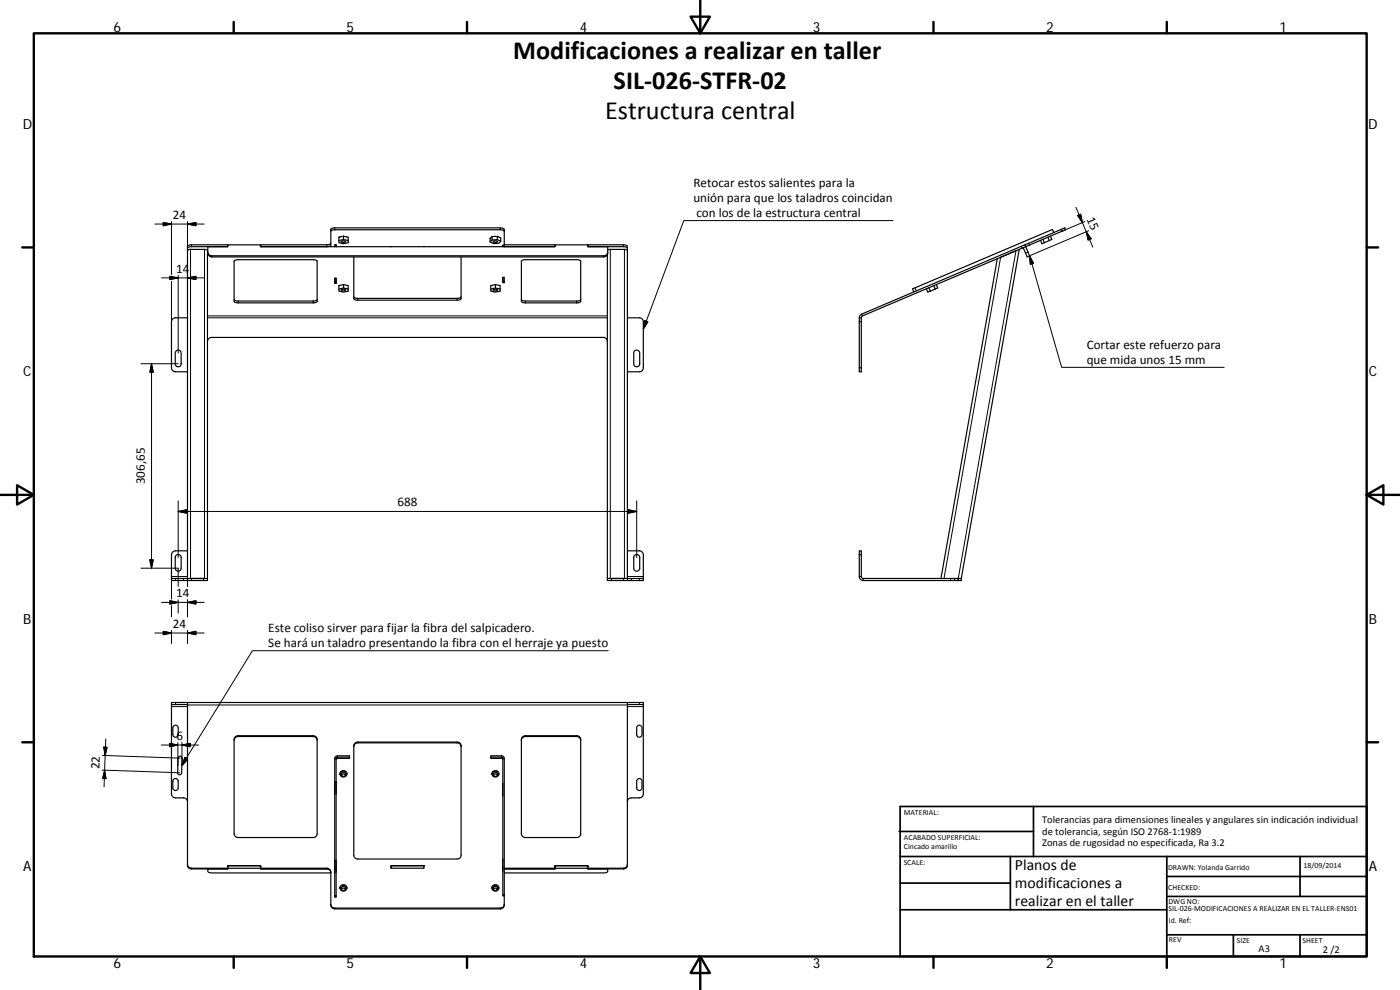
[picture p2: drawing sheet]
<svg xmlns="http://www.w3.org/2000/svg" width="420mm" height="297mm" viewBox="0 0 420 297" stroke-linecap="round" stroke-linejoin="round" font-family="sans-serif">
<g fill="none" stroke="#000" stroke-width=".36">
<path d="M56.3 75.2l.7-.4h4.6l.7 .4v99h-10.8v-.6h4.8M56.3 74.5l.9-.5h11.1v-.6h-10.8a.9 .9 0 0 0-1.2 1.1v.7M56.3 75.2v98.4M62.4 75.7l.4 .8 .8 .3h117.6l.7-.3 .5-.8a1.24 1.24 0 0 1-1.2 1.4h-117.6a1.24 1.24 0 0 1-1.2-1.4zM68.3 73.8h.1M70.4 78.2l.8-.3h23l.7 .2 .3 .3v12.1l-1 .4h-23l-.7-.2-.2-.3zM78.2 73.8h.1M99.3 69.4l.9-.5h50.2l.9 .5v-.6l-.9-.4h-50.2l-.9 .3v4.8l-.5 .4-20.5 .1v-.6h20l1-.4M100.5 73.4v.6v-.6h.4v.6M100.9 73.4v.6M101.7 71.2v1M102.5 72.4l.3-.1a.48 .48 0 0 1 .6-.1 .48 .48 0 0 1 .3 .4l-.3 .1a.62 .62 0 0 1-.9-.3z"/>
<path d="M103.1 71.9l1.4 .3M103.1 70.9l-1.1 .2M103.1 70.9v1M103.1 70.9l1 .2M104.5 71.2v1.6l-1.4 .3-1.4-.3v-.6l1.4-.3M106.2 77.1v12.5l.2 .3 1 .2h30l.7-.2 .3-.3v-12.5M117.3 74h49.3v-.5h9.8v.5h6v1.7M117.5 74h-39.3v-.5h-9.8v.5h-6v1.7M147.1 71.6v1M147.7 72l-.6 .6 1 .5 1.6-.1 .6-.6M147.7 71l-.5 .4M147.7 71v1"/>
<path d="M148 72.4l.4-.1a.49 .49 0 0 1 .5-.2 .49 .49 0 0 1 .3 .6h-.7zM148.8 70.9l-1.1 .1M149.3 70.9v1M149.3 71.9l-1.6 .1M149.3 71.9l1 .5M149.5 71l.8 .4v1M151.3 69.4v4.6h15.2v-.6h-15.2M151.3 73.6h-.4v.4v-.4M156.6 78.2l1.1-.3h15.6l.8 .3 .2 12.3-1 .4h-15.9l-.8-.3zM166.5 73.8h.1M176.4 73.8h.1M182.3 76.4v97.8h10.8v-.6h-4.8"/>
<path d="M182.4 75.1l.6-.3h4.6l.7 .4M188.3 74.5l-1-.5h-10.8v-.6h10.8l1 .5v99.7M299.3 77.6l-16.9 96M305.9 74.8l-17.4 98.8h-2M307.6 73.4l.2 .6M307.6 73.4l12-5 .1 .6-11.9 5M307.6 73.4l-49 20.8-.5 .5-.2 .7M307.8 74l-49 20.8-.3 .6M307.8 74l1.2 2.7-.7 .4-1.2-2.8M312.3 72.1l.4 1 .7-.3M313 71.8l.4 1M314.5 71.2l.4 1"/>
<path d="M314.9 72.2l-1.5 .6M315.2 70.9l.5 1-.8 .3M316.3 69.8l-.5-.9-41.4 17.5-.5 .3 .4 .9M56.3 95.4h-3.9l-.7 .4-.2 .7v14.1l.4 .7 .5 .2h3.9M95.2 89.9l-.3 .2-.9 .2h-22.8l-.9-.4M100.5 83.5v1.3h.4v-1.3M100.5 83.5h.4v1.5h-.4zM100.9 84.5h.1M101.7 85.7v1M102.5 86.9l.3-.1a.51 .51 0 0 1 .9 .3l-.3 .1a.51 .51 0 0 1-.6 .2 .51 .51 0 0 1-.3-.5zM103.1 86.4l1.4 .3M103.1 85.4v1"/>
<path d="M103.1 85.4l-1.1 .2M103.1 85.4l1 .2M104.5 85.7v1.7l-1.4 .3-1.4-.3v-.7l1.4-.3M138.4 89l-.3 .3-.9 .2h-29.8l-1-.2-.2-.3M147.3 85.7v1M148.1 86.9l.3-.1a.55 .55 0 0 1 .9 .3l-.3 .1a.53 .53 0 0 1-.6 .2 .53 .53 0 0 1-.3-.5zM148.7 86.4l1.4 .3M148.7 85.4l-1.1 .2M148.7 85.4v1M148.7 85.4l1 .2M150.1 85.7v1.7l-1.4 .3-1.4-.3v-.7l1.4-.3M150.9 83.2h.4v1.6h-.4z"/>
<path d="M150.9 84.2h.1M150.9 83.2v1.4h.4M174.3 89.9l-1 .4h-15.9l-.7-.2-.2-.2M188.3 95.4h3.8l.7 .4 .3 .7-.1 14.1-.4 .7-.5 .2h-3.8M257.9 95.4h.6M258.5 95.4v16.1h-.6v-16.1M278 86.7l.4 1 .8-.3M278.8 86.3l.4 1.1M280.3 85.7l.4 1M280.7 86.7l-1.5 .7M281 85.4l.4 1-.7 .3M52.8 105.3a.89 .89 0 0 1 1-.2 .89 .89 0 0 1 .6 .8v3.2a.89 .89 0 0 1-.9 1 .89 .89 0 0 1-.9-1v-3.2z"/>
<path d="M62.3 102.5l.4-1 .8-.3h117.6l.7 .3 .5 1M190.4 105.3a.91 .91 0 0 1 1-.2 .91 .91 0 0 1 .6 .8v3.2a.9 .9 0 0 1-.9 .9 .9 .9 0 0 1-.9-.9v-3.2zM52.8 166.7a.9 .9 0 0 1 1-.3 .9 .9 0 0 1 .6 .9v3.2a.89 .89 0 0 1-.9 .9 .89 .89 0 0 1-.9-.9v-3.2zM56.3 165.3h-3.9l-.8 .6-.1 7.7M56.3 173.6h6M182.3 173.6h6M188.3 173.6h.1M188.3 165.3h3.8l.8 .6 .2 7.7M190.4 166.7a.92 .92 0 0 1 1-.3 .92 .92 0 0 1 .6 .9v3.2a.9 .9 0 0 1-.9 .9 .9 .9 0 0 1-.9-.9v-3.2zM257.9 165.3h.6v7.7l.4 .5 27.6 .1v.6l-27.7-.1-.7-.4-.2-.5zM288.5 173.6v.6h-2M51.5 211.4v27.1l.7 .8 2.9 .1a1.25 1.25 0 0 1 1.2 1.1"/>
<path d="M51.5 211.4h4.8M52.1 217.8a.8 .8 0 0 1 .9-.2 .8 .8 0 0 1 .5 .8v2a.8 .8 0 0 1-.8 .8 .8 .8 0 0 1-.8-.8v-2zM56.3 210.8v49.1l.4 .6 .8 .2h10.8v-.2M188.3 210.8l-.1 49.1-.4 .6-.7 .2h-10.6v-.2M188.3 211.4h4.8M191.3 217.8a.8 .8 0 0 1 .9-.2 .8 .8 0 0 1 .5 .8v2a.79 .79 0 0 1-.8 .8 .79 .79 0 0 1-.8-.8v-2zM193.1 211.4v-.6h-141.6v.6M193.1 211.4l-.1 27.1-.6 .8-2.9 .1a1.2 1.2 0 0 0-1.2 1.1M52.1 233.8a.8 .8 0 0 1 .9-.2 .8 .8 0 0 1 .5 .8v2a.8 .8 0 0 1-.8 .8 .8 .8 0 0 1-.8-.8v-2zM53.6 227.1a.6 .6 0 0 1 .7-.2 .6 .6 0 0 1 .4 .6l-.2 4.4a.6 .6 0 0 1-.6 .6 .6 .6 0 0 1-.6-.6zM70.3 222.1l.2-.7 1-.4h22.5l.7 .2 .5 .9M70.5 221.1l1-.4h22.5l.9 .4 .3 .8v28.3l-.5 .8-.7 .3h-22.5l-1-.4-.2-.7v-28.3z"/>
<path d="M100.5 234.5v3.8M100.9 227.9l.4-.4h3.6v-.7h-3.6l-.6 .2-.2 .5v41.3h.4M100.9 234.8h.1M100.9 234.5v3.8M102 232.2a1.06 1.06 0 0 1 1.1-.9 1.06 1.06 0 0 1 1 .9M102.5 232.6a.69 .69 0 0 1 1.2 0M104.9 227.2h-3.8l-.2 .3v41.7h-.4v-.4M106.2 224l.2-.7 1-.4h29.8l.9 .4 .3 .7M106.4 223.1l1-.4h29.8l.9 .4 .3 .7v32.8l-.3 .7-.9 .4h-29.8l-1-.4-.2-.7v-32.8zM147.3 227.2h3.3l.3 .3v40.9h.4M147.6 232.2a1.05 1.05 0 0 1 1.1-.9 1.05 1.05 0 0 1 1 .9M148.1 232.6a.7 .7 0 0 1 1.2 0"/>
<path d="M150.9 235.1v3.7M150.9 235.3h.1M150.9 235.1h.1M150.9 227.9l-.4-.4h-3.2v-.7h3.4l.4 .2 .2 .5v43.9M156.7 221.1l1-.4h15.4l.5 .2 .5 .5 .2 28.8-.2 .5-.5 .5-15.9 .1-.5-.1-.6-.5-.1-28.8zM174.3 222.1l-.5-.9-.7-.2h-15.4l-1 .4-.2 .7M191.3 233.8a.8 .8 0 0 1 .9-.2 .8 .8 0 0 1 .5 .8v2a.79 .79 0 0 1-.8 .8 .79 .79 0 0 1-.8-.8v-2zM56.3 259.4l.4 .9 .8 .2h10.8M68.4 259.8h9.8v.7h-9.8zM68.4 259.9l-.1 .1M78.3 259.9l-.1 .1M100.5 258.1v3.7"/>
<path d="M100.9 258.3h.1M100.9 260h.1M100.9 258.1v3.7M117.3 259.7h10v.8h-10zM117.5 259.9l-.2 .1M127.3 259.8h-9.8v.7M150.9 260h.1M150.9 258h.1M150.9 257.7v3.7M166.6 259.8h9.8v.7h-9.8zM166.6 259.9l-.1 .1M176.5 259.9l-.1 .1"/>
<path d="M188.3 259.4l-.3 .7-.9 .4h-10.6M68.3 260.5v-.8h10v.8M68.4 260.5v.2h-6v.7l.4 .4 .8 .1h35.7M78.2 260.5v.2h19.9M78.3 260.5h19.8l.7 .3 .5 .8v10.2l.4 .7 .8 .2h49.6a1.19 1.19 0 0 0 1.2-1.3M78.3 260.5v.2h19.8M98.1 260.7l.9 .5 .3 .6M99.3 271.4l.2 .7 1 .4h49.6l1-.4 .2-.7M100.9 260.7h.1M102 266.5a1.06 1.06 0 0 1 1.1-.9 1.06 1.06 0 0 1 1 .9M102.5 266.8a.71 .71 0 0 1 1.2 0M147.6 266.5a1.05 1.05 0 0 1 1.1-.9 1.05 1.05 0 0 1 1 .9"/>
<path d="M148.1 266.8a.73 .73 0 0 1 1.2 0M150.9 260.7h.1M150.9 268.4v.4h.4M151.3 260.5h15.2M166.5 260.5v-.8h10v.8M166.5 260.5v.2M166.6 260.5v.2h-15.3M176.4 260.5v.2h6v.7l-.5 .4-.7 .1h-29.9"/>
<circle cx="103" cy="232.2" r="1.01"/>
<circle cx="103.1" cy="232.3" r=".64"/>
<circle cx="148.7" cy="232.2" r="1.01"/>
<circle cx="148.7" cy="232.3" r=".64"/>
<circle cx="103" cy="266.4" r="1.01"/>
<circle cx="103.1" cy="266.6" r=".64"/>
<circle cx="148.7" cy="266.4" r="1.01"/>
<circle cx="148.7" cy="266.6" r=".64"/>
</g>
<g fill="none" stroke="#000" stroke-width=".3">
<path d="M46.5 67.2h14.8M49 66.7l2.5 .5-2.5 .5zM51.5 66.5v15.9M56.3 67.2l2.5-.5v1zM56.3 66.5v8.7M57.2 74.8v98.8M57.5 73.4v.6M61.4 74.8v98.8M63.6 76.8v.3M98.1 73.4v.6M100.5 68.4v.5M102 71.1l-.3 .1"/>
<path d="M104.1 71.1l.4 .1M147.2 71.4l-.1 .2M149.3 70.9l.2 .1-.7-.1M150.1 68.4v.5M181.2 76.8v.3M183.2 74.8v98.8M187.1 73.4v.6M187.4 74.8v98.8M268 66.2h-62.8l-12.1 32.5M300.3 77.2l-17 96.4M304.9 75.2l-17.3 98.4M306.5 73.9l.2 .6"/>
<path d="M308.5 75.7l-.7 .3M308.7 73l.2 .5M309 76.8l1.2 2.2-1 .3zM322.9 62.2l5.1 11.9M323.4 64.7l.9-.4 .5 2.5zM325.6 66.5l-6.9 2.9-.2-.6M326 69.5l1.5 2.1-1 .4zM326.7 69.2l-17.7 7.6 9.6 33.4h48.8M48.5 83.4h12.8M51 82.9l2.5 .5-2.5 .5zM51.5 84.4v12.1M53.5 82.6v23.3"/>
<path d="M56.3 83.4l2.5-.5v1zM62.3 95.4h120M62.3 94.8h120M71.5 90.3v.6M94 90.3v.6M102 85.6l-.3 .1M104.1 85.6l.4 .1M107.4 89.5v.6M137.2 89.5v.6M147.6 85.6l-.3 .1M149.7 85.6l.4 .1M157.7 90.3v.6"/>
<path d="M173.1 90.3v.6M193.5 96.2l.9 .4-1.3 2.1zM257.9 96.5h.6M258.6 94.2l.2 .6M274.6 86.4l.4 .9M42.3 109.1h11.2M45.5 109.1v61.4M45.5 109.1l.5 2.6h-1zM257.9 110.4h.6M53.5 153.5l2.5-.5v1zM53.5 153.5h137.6M53.5 150.3v17"/>
<path d="M188.6 153l2.5 .5-2.5 .5zM191.1 150.3v17M42.3 170.5h11.2v5.4M45 168h1l-.5 2.5zM52.7 173.6v.6M53.5 180v3.9M55.1 173.6v.6M56.3 173.6v2.3M56.3 180v5.1M56.3 173h-4.8v6.7M57.4 173.6v.6M61.1 173.6v.6"/>
<path d="M183.5 173.6v.6M187.1 173.6v.6M188.3 173h4.8M188.3 173.6v.6M189.5 173.6v.6M191.9 173.6v.6M257.9 173h.6M257.9 166.5h.6M259.1 173.6v.6M285.3 173.6v.6M287.5 173.6v.6M46.5 189.9h14.8"/>
<path d="M48.5 180.7h12.8M49 189.4l2.5 .5-2.5 .5zM51 180.2l2.5 .5-2.5 .6zM51.5 181.7v3.4M51.5 189.2v3.9M56.3 189.9l2.5-.5v1zM56.3 180.7l2.5-.5v1.1zM56.3 189.2v3.9M182.5 195.2h-106.8l-21.1 34.5v-6.9M51.5 212h4.8M52.7 210.8v.6M56.3 211.5h132"/>
<path d="M188.3 212h4.8M191.9 210.8v.6M30.6 231.1l23.3 .8M30.8 226.7l23.3 .8M31.1 224.2h1l-.6 2.5zM31.4 231.1l.4 2.5h-1zM31.7 221.7l-.5 14.4M48.4 223.5h11.2M50.9 223l2.5 .5-2.5 .5zM53.4 222.8v6.9M54.6 223.5l2.5-.5v1zM55.5 227.3l.8 .5-1.7 1.9z"/>
<path d="M71.5 220.7v.3M94 220.7v.3M100.5 227.5h.4M101.3 226.8v.7M107.4 222.7v.2M137.2 222.7v.2M150.5 226.8v.7M150.9 227.5h.4M157.7 220.7v.3M173.1 220.7v.3M57.5 260.5v.2M98.1 260.5v.2"/>
<path d="M100.5 272.5v.2M150.1 272.5v.2M187.1 260.5v.2"/>
</g>
<g fill="#000">
<circle cx="100.5" cy="84.5" r=".18"/>
<circle cx="56.3" cy="173.6" r=".18"/>
<circle cx="287.6" cy="173.6" r=".18"/>
<circle cx="100.5" cy="234.8" r=".18"/>
<circle cx="100.5" cy="234.5" r=".18"/>
<circle cx="100.5" cy="258.3" r=".18"/>
<circle cx="100.5" cy="260" r=".18"/>
<circle cx="100.5" cy="258.1" r=".18"/>
<circle cx="100.5" cy="260.7" r=".18"/>
</g>
<g fill="none" stroke="#000" stroke-width=".71">
<path d="M10.1 10h400.1v277h-400.1zM70.1 6.6v3.4M140.2 6.6v3.4M207.3 5h5.8l-2.9 5zM210.2 0v10M280.2 6.6v3.4M350.2 6.6v3.4M6.7 74.2h3.4M410.2 74.2h3.4M.2 148.5h9.9M5.1 145.6l5 2.9-5 2.9zM410.2 148.5l5-2.9v5.8z"/>
<path d="M410.2 148.5h9.9M6.7 222.7h3.4M410.2 222.7h3.4M70.1 287v3.4M140.2 287v3.4M210.2 287l2.9 5h-5.8zM210.2 287v10M280.2 287v3.4M350.2 287v3.4"/>
</g>
<g fill="none" stroke="#000" stroke-width=".51">
<path d="M269.8 249.5h40.4M270.1 257h140.1M270.1 242h140.1v45h-140.1zM303.2 257v16M310.2 242v15M350.2 257v30M390.2 257v12M270.1 273h80.1M270.1 265h33.1M350.2 269h60M350.2 263h60M350.2 280.5h60"/>
<path d="M370.2 280.5v6.5M390.2 280.5v6.5"/>
</g>
<g fill="#000" stroke="#000" stroke-width=".3">
<path d="M49 66.7l2.5 .5-2.5 .5zM56.3 67.2l2.5-.5v1zM309 76.8l1.2 2.2-1 .3zM323.4 64.7l.9-.4 .5 2.5zM326 69.5l1.5 2.1-1 .4zM51 82.9l2.5 .5-2.5 .5zM56.3 83.4l2.5-.5v1zM193.5 96.2l.9 .4-1.3 2.1zM45.5 109.1l.5 2.6h-1zM53.5 153.5l2.5-.5v1zM188.6 153l2.5 .5-2.5 .5zM45 168h1l-.5 2.5z"/>
<path d="M49 189.4l2.5 .5-2.5 .5zM51 180.2l2.5 .5-2.5 .6zM56.3 189.9l2.5-.5v1zM56.3 180.7l2.5-.5v1.1zM31.1 224.2h1l-.6 2.5zM31.4 231.1l.4 2.5h-1zM50.9 223l2.5 .5-2.5 .5zM55.5 227.3l.8 .5-1.7 1.9zM54.6 223.5l2.5-.5v1z"/>
</g>
<g font-size="7.9">
<text x="154" y="17.7">Modificaciones a realizar en taller</text>
<text x="184.2" y="26.7">SIL‐026‐STFR‐02</text>
<text x="181.6" y="35.7">Estructura central</text>
</g>
<g font-size="4.7">
<text x="304.6" y="261.2">Planos de</text>
<text x="304.6" y="266.6">modificaciones a</text>
<text x="304.6" y="272">realizar en el taller</text>
</g>
<g font-size="4.2">
<text x="34" y="9.6">6</text>
<text x="104" y="9.6">5</text>
<text x="174" y="9.6">4</text>
<text x="244" y="9.6">3</text>
<text x="314" y="9.6">2</text>
<text x="384" y="9.6">1</text>
<text x="6.8" y="38.7">D</text>
<text x="410.6" y="38.7">D</text>
<text x="7" y="112.9">C</text>
<text x="410.8" y="112.9">C</text>
<text x="7" y="187.1">B</text>
<text x="410.8" y="187.1">B</text>
<text x="7" y="261.3">A</text>
<text x="410.8" y="261.3">A</text>
<text x="34" y="290.4">6</text>
<text x="104" y="290.4">5</text>
<text x="174" y="290.4">4</text>
<text x="244" y="290.4">3</text>
<text x="314" y="290.4">2</text>
<text x="384" y="290.4">1</text>
</g>
<g font-size="3.9">
<text x="208.1" y="56.1">Retocar estos salientes para la</text>
<text x="51.9" y="65.7">24</text>
<text x="208.1" y="60.6">unión para que los taladros coincidan</text>
<text x="209" y="65.2">con los de la estructura central</text>
<text x="326.1" y="65.7" transform="rotate(67 326.1 65.7)">15</text>
<text x="52.9" y="81.9">14</text>
<text x="326.1" y="104.7">Cortar este refuerzo para</text>
<text x="326.1" y="109.2">que mida unos 15 mm</text>
<text x="43.4" y="145.3" transform="rotate(-90 43.4 145.3)">306,65</text>
<text x="119.3" y="151.9">688</text>
<text x="52.9" y="179.2">14</text>
<text x="51.9" y="188.4">24</text>
<text x="80.5" y="189.7">Este coliso sirver para fijar la fibra del salpicadero.</text>
<text x="80.5" y="194.1">Se hará un taladro presentando la fibra con el herraje ya puesto</text>
<text x="53" y="222">6</text>
<text x="29.9" y="230.8" transform="rotate(-88 29.9 230.8)">22</text>
</g>
<g font-size="3.1">
<text x="312.8" y="246.8">Tolerancias para dimensiones lineales y angulares sin indicación individual</text>
<text x="312.8" y="250.4">de tolerancia, según ISO 2768‐1:1989</text>
<text x="312.8" y="254">Zonas de rugosidad no especificada, Ra 3.2</text>
<text x="377.7" y="285.6">A3</text>
<text x="397" y="285.9">2 /2</text>
</g>
<g font-size="2.4">
<text x="271.2" y="244.4">MATERIAL:</text>
<text x="271.3" y="251.9">ACABADO SUPERFICIAL:</text>
<text x="271.3" y="254.6">Cincado amarillo</text>
<text x="271.2" y="259.7">SCALE:</text>
<text x="350.6" y="260.9">DRAWN: Yolanda Garrido</text>
<text x="391.2" y="260.6">18/09/2014</text>
<text x="350.6" y="267">CHECKED:</text>
<text x="350.7" y="271.4">DWG NO:</text>
<text x="350.7" y="273.3">SIL‐026‐MODIFICACIONES A REALIZAR EN EL TALLER‐ENS01</text>
<text x="350.8" y="276.8">Id. Ref:</text>
<text x="350.8" y="282.8">REV</text>
<text x="371.2" y="282.9">SIZE</text>
<text x="390.9" y="282.9">SHEET</text>
</g>
</svg>
